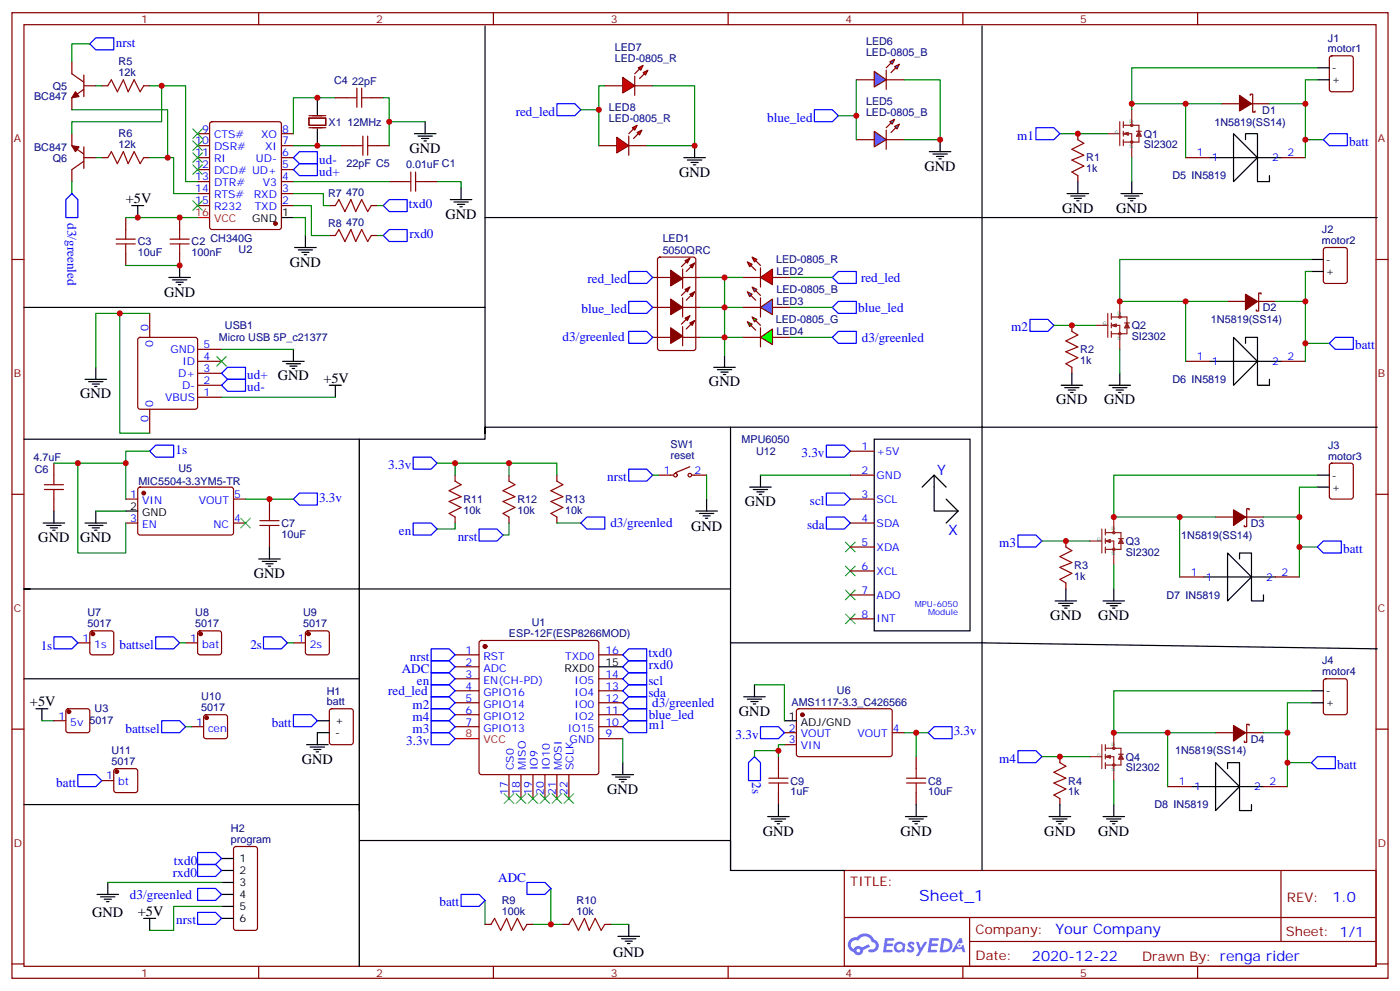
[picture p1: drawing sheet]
<svg xmlns="http://www.w3.org/2000/svg" width="412mm" height="292mm" viewBox="0 0 412 292" stroke-linecap="round" stroke-linejoin="round" font-family="sans-serif">
<g fill="none" stroke="#870000" stroke-width=".35">
<path d="M3.5 3.7h405.4v284.4h-405.4zM7.1 7.3h398.2v277.3h-398.2zM76.2 3.7v3.6M145.3 3.7v3.6M214.5 3.7v3.6M283.6 3.7v3.6M352.8 3.7v3.6M3.5 76.4h3.6M405.3 76.4h3.6M3.5 145.6h3.6M405.3 145.6h3.6M3.5 214.7h3.6"/>
<path d="M405.3 214.7h3.6M248.7 256.3h156.6v28.3h-156.6zM377.3 256.4v20.8M248.7 270.2h156.5M285.6 277.2h119.6M285.6 270.2v14.1M3.5 283.8h3.6M76.2 284.6v3.5M145.3 284.6v3.5M214.5 284.6v3.5M283.6 284.6v3.5M352.8 284.6v3.5"/>
<path d="M405.3 283.8h3.6"/>
</g>
<g fill="#5487ff">
<path d="M267.7 277.5a1.22 1.22 0 0 1 1.7 .3l-.4 .5a.47 .47 0 0 0-.3-.4 .47 .47 0 0 0-.5 .2l.1 .3a1.14 1.14 0 0 1 .8 1.7 1.14 1.14 0 0 1-1.9 0l-.2-.2 .5-.5 .7 .4a.29 .29 0 0 0 .3-.3 .29 .29 0 0 0-.2-.3 1.04 1.04 0 0 1-.6-1.7z"/>
<path d="M260.7 276.3h2.4l.3 .1-.2 .5-1.8 .1-.1 .9h1.5l.3 .3-.3 .4h-1.6l-.2 1.1h1.7l.2 .3-.2 .4h-2.6z"/>
<path d="M273.8 276.3h2.4l.3 .1-.1 .5-1.8 .1-.2 .9h1.6l.3 .3-.4 .4h-1.6l-.1 1.1h1.7l.2 .3-.2 .4h-2.6z"/>
<path d="M282.6 276.3h.7l.3 1.2-.6 .3a.69 .69 0 0 0-1 .3 .69 .69 0 0 0 .4 1 .69 .69 0 0 0 .9-.6l.5-.3 .6 2.2h-.8l-.2-.9h-1.8l-.5 .9h-.8z"/>
<path d="M269.8 277.3h.8l.6 1.9 1.1-1.9h.9l-2.6 4.2h-.8l.9-1.5z"/>
<path d="M277.4 276.3l-.6 4.1h1.3a2.11 2.11 0 0 0 2.5-2.1 2.11 2.11 0 0 0-2.5-2zM278.1 277a1.39 1.39 0 0 1 1.7 1.4 1.39 1.39 0 0 1-1.8 1.3h-.3z"/>
<path d="M263.7 277.9a1.54 1.54 0 0 0-.1 2.1 1.54 1.54 0 0 0 2.2 .2l.6 .2 .3-2.3-.2-.2-.4-.1a1.49 1.49 0 0 0-2.4 .1zM264 278.9a.94 .94 0 0 1 1.8 0 .94 .94 0 0 1-1.8 0z"/>
<path d="M250.4 276.6a2.18 2.18 0 0 0 1.1 3.8 1.44 1.44 0 0 0 1.6 .9 1.44 1.44 0 0 0 1.2-1.5l2-1-.5-.7-1.9 .9a1.47 1.47 0 0 0-2.4 .5 1.39 1.39 0 0 1-.7-2 1.39 1.39 0 0 1 2-.5 2.12 2.12 0 0 1 2.2-1.3 2.12 2.12 0 0 1 1.9 1.7 1.14 1.14 0 0 1 1.1 1.4 1.14 1.14 0 0 1-1.7 .8 .43 .43 0 0 0-.5 .3 .43 .43 0 0 0 .4 .5 1.98 1.98 0 0 0 2.5-1.2 1.98 1.98 0 0 0-1.2-2.5 3.1 3.1 0 0 0-5.3-.7l-.9 .1zM252.3 279.9a.55 .55 0 0 1 1.1 0 .55 .55 0 0 1-1.1 0z"/>
<circle cx="282.6" cy="278.4" r=".26"/>
</g>
<g fill="#870000" stroke="#870000" stroke-width=".35">
<path d="M365.1 28.1l3.6 2.5-3.6 2.1z"/>
<path d="M366.9 86.6l3.5 2.2-3.5 2.4z"/>
<path d="M363.4 150.1l3.5 2.2-3.5 2.4z"/>
<path d="M363.4 213.6l3.5 2.2-3.5 2.4z"/>
<path d="M203.2 95.1l1.4-.7-.7 1.4z"/>
<path d="M201.8 93.7l1.4-.7-.7 1.4z"/>
<path d="M197.6 96.5l3.5 2.5-3.5 2.1z"/>
<path d="M203.2 86.6l1.4-.7-.7 1.4z"/>
<path d="M201.8 85.2l1.4-.7-.7 1.4z"/>
<path d="M197.6 88.1l3.5 2.4-3.5 2.1z"/>
<path d="M203.2 78.2l1.4-.7-.7 1.4z"/>
<path d="M201.8 76.8l1.4-.7-.7 1.4z"/>
<path d="M197.6 79.6l3.5 2.5-3.5 2.1z"/>
<circle cx="142.9" cy="190.4" r=".53"/>
<circle cx="81.1" cy="65.8" r=".53"/>
</g>
<g fill="none" stroke="#870000" stroke-width=".35">
<path d="M58.2 39.4h3.5M62 36l.4-.2h19.8l.6 .5 .1 30.6-.5 .6-20 .1-.6-.5-.1-30.6zM82.9 39.4h3.5M91 34.8h5v2.1h-5zM91 37.6h5M91 34.1h5M317.5 39.4v1.7M359.8 30.6h5.3M368.3 28.1v-.4h.7v5.3h.7v-.3M368.7 30.6h5.2M58.2 57h3.5M58.2 53.5h3.5"/>
<path d="M58.2 50h3.5M58.2 46.4h3.5M58.2 42.9h3.5M82.9 57h3.5M82.9 53.5h3.5M82.9 50h3.5M82.9 46.4h3.5M82.9 42.9h3.5M317.5 51.7v1.8M349.2 46.4h7.1M377.5 46.4h7M58.2 60.5h3.5"/>
<path d="M82.9 60.5h3.5M193.9 75.9l.5-.2h9.9l.6 .4 .1 26.4-.5 .7h-10.1l-.7-.4v-26.4zM201.1 79.2v5.7M203.2 76.1l-2.5 2.4M204.6 77.5l-2.5 2.4M40.8 99.5l.5-.2h16.2l.5 .2 .2 .5v19.8l-.2 .5-.5 .2h-16.2l-.5-.2-.2-.5v-19.8zM44.1 92.3v7M192.3 99.3h5.3M192.3 90.5h5.3M192.3 81.7h5.3M201.1 99.3h5.3M201.1 87.7v5.6"/>
<path d="M201.1 96.2v5.6M201.1 90.5h5.3M201.1 81.7h5.3M203.2 93l-2.5 2.5M203.2 84.5l-2.5 2.5M204.6 94.4l-2.5 2.5M204.6 85.9l-2.5 2.5M315.7 95.8v1.8M361.6 88.8h5.3M370.4 88.8h5.3M371.5 86.6v-.3h-.7v5.3h-.7v-.4M58.2 117h7.1"/>
<path d="M58.2 113.5h7.1M58.2 109.9h7.1M58.2 106.4h7.1M58.2 102.9h7.1M315.7 108.2v1.7M349.2 106.4h7.1M377.5 106.4h7M44.1 120.5v7.1M314 159.3v1.8M358.1 152.3h5.3M366.9 152.3h5.3M367.9 150.1v-.3h-.7v5.3h-.7v-.4"/>
<path d="M314 171.7v1.7M347.5 169.9h7M375.7 169.9h7.1M134.1 192.8h7M134.1 196.4h7M134.1 199.9h7M141.3 188.8l.5-.2h33.9l.5 .2 .2 .5v38.1l-.2 .5-.5 .2h-33.9l-.5-.2-.2-.5v-38.1zM176.4 192.8h7M176.4 199.9h7M134.1 203.4h7M134.1 206.9h7M134.1 210.5h7"/>
<path d="M134.1 214h7M176.4 203.4h7M176.4 206.9h7M176.4 210.5h7M176.4 214h7M176.4 217.5h7M358.1 215.8h5.3M366.9 215.8h5.3M367.9 213.6v-.3h-.7v5.3h-.7v-.4M149.9 228.1v7.1M153.5 228.1v7.1M157 228.1v7.1"/>
<path d="M160.5 228.1v7.1M164 228.1v7.1M167.6 228.1v7.1M312.2 222.8v1.8M312.2 235.2v1.7M344 231.6h7M372.2 231.6h7"/>
</g>
<path d="M58.2 64.1h3.5M134.1 217.5h7" fill="none" stroke="#f00" stroke-width=".35"/>
<g fill="none" stroke="#000" stroke-width=".35">
<path d="M93.5 28.8v4.9M93.5 38v4.9M363.4 39.4l7 7-7 7.1zM356.3 46.4h21.2M366.9 41.1v-1.7h3.5v14.1h3.5v-1.8M82.9 64.1h3.5M363.4 99.3l7 7.1-7 7.1zM356.3 106.4h21.2M366.9 101.1v-1.8h3.5v14.2h3.5v-1.8M354.5 169.9h21.2M361.6 162.8l7.1 7.1-7.1 7.1zM365.1 164.6v-1.8h3.6v14.2h3.5v-1.8"/>
<path d="M176.4 196.4h7M351 231.6h21.2M358.1 224.6l7 7-7 7.1zM361.6 226.3v-1.7h3.5v14.1h3.6v-1.8"/>
</g>
<g fill="none" stroke="#8c2424" stroke-width=".35">
<path d="M326.3 39.4h3.5M329.8 35.8v7.1M330.9 36.9h4.6v2.5M330.9 39.4h2.5v7M330.9 35.8v1.8M330.9 38.7v1.4M330.9 39.4l1.4 .3M331.6 39.4l.7 .3M332.3 39l-1.4 .4M332.3 39v.7M332.3 39l-1 .4 1 .3M333.4 32.3v4.6"/>
<path d="M334.8 38.7h1.4M335.5 39.7v2.1h-4.6M335.5 38.7l.7 1.4h-1.4zM335.5 39.4l.3 .7M335.5 39.4l-.4 .7M335.5 39.4l.3 .3M335.5 39.4l-.4 .3M330.9 41.1v1.8M322.8 95.8h3.5M326.3 92.3v7M327.4 93.3h4.6v2.5M327.4 95.8h2.4v7.1"/>
<path d="M327.4 92.3v1.8M327.4 95.1v1.4M327.4 97.6v1.7M327.4 95.8l1.4 .4M328.1 95.8l.7 .4M328.8 95.5l-1.4 .3M328.8 95.5v.7M328.8 95.5l-1.1 .3 1.1 .4M329.8 88.8v4.5M331.3 95.1h1.4M332 96.2v2.1h-4.6M332 95.1l.7 1.4h-1.4z"/>
<path d="M332 95.8l.3 .7M332 95.8l-.4 .7M332 95.8l.3 .4M332 95.8l-.4 .4M321 159.3h3.6M324.6 155.8v7M325.6 156.8h4.6v2.5M325.6 159.3h2.5v7.1M325.6 155.8v1.8M325.6 158.6v1.4M325.6 159.3l1.4 .4M326.3 159.3l.7 .4"/>
<path d="M327 159l-1.4 .3M327 159v.7M327 159l-1 .3 1 .4M328.1 152.3v4.5M329.5 158.6h1.4M330.2 159.7v2.1h-4.6M330.2 158.6l.7 1.4h-1.4zM330.2 159.3l.4 .7M330.2 159.3l-.4 .7M330.2 159.3l.4 .4M330.2 159.3l-.4 .4M325.6 161.1v1.7"/>
<path d="M324.6 219.3v7M325.6 219.3v1.8M328.1 215.8v4.5M321 222.8h3.6M325.6 220.3h4.6v2.5M325.6 222.8h2.5v7.1M325.6 222.1v1.4M325.6 224.6v1.7M325.6 222.8l1.4 .4M326.3 222.8l.7 .4M327 222.5v.7M327 222.5l-1.4 .3"/>
<path d="M327 222.5l-1 .3 1 .4M329.5 222.1h1.4M330.2 223.2v2.1h-4.6M330.2 222.1l.7 1.4h-1.4zM330.2 222.8l.4 .7M330.2 222.8l-.4 .7M330.2 222.8l.4 .4M330.2 222.8l-.4 .4"/>
<circle cx="333.4" cy="36.9" r=".35"/>
<circle cx="333.4" cy="41.8" r=".35"/>
<circle cx="329.8" cy="98.3" r=".35"/>
<circle cx="329.8" cy="93.3" r=".35"/>
<circle cx="328.1" cy="156.8" r=".35"/>
<circle cx="328.1" cy="161.8" r=".35"/>
<circle cx="328.1" cy="220.3" r=".35"/>
<circle cx="328.1" cy="225.3" r=".35"/>
</g>
<path d="M317.5 41.1l1.8 1.1-3.6 1.8 3.6 1.7-3.6 1.4 3.6 1.8-3.6 1.8 1.8 1M315.7 97.6l1.8 1-3.5 1.8 3.5 1.8-3.5 1.4 3.5 1.7-3.5 1.8 1.7 1.1M314 161.1l1.7 1-3.5 1.8 3.5 1.8-3.5 1.4 3.5 1.7-3.5 1.8 1.8 1.1M312.2 224.6l1.8 1-3.6 1.8 3.6 1.8-3.6 1.4 3.6 1.7-3.6 1.8 1.8 1.1" fill="none" stroke="#a10000" stroke-width=".35"/>
<g fill="#f00" stroke="#870000" stroke-width=".35">
<path d="M224 81.7l3.5-2.5v4.6z"/>
<path d="M224 78.9v5.6z"/>
</g>
<g fill="#870000" stroke="#870000" stroke-width=".35">
<path d="M222.6 76.8l1.4 1.4z"/>
<path d="M221.2 78.2l1.4 1.4z"/>
</g>
<g fill="#f00" stroke="#870000" stroke-width=".35">
<path d="M221.5 75.7l1.5 .7-.8 .7z"/>
<path d="M220.1 77.1l1.4 .7-.7 .7z"/>
</g>
<path d="M218.7 81.7h5.3M227.5 81.7h5.3" fill="none" stroke="#870000" stroke-width=".35"/>
<path d="M257.5 38.7l3.6 2.4-3.6 2.2z" fill="#09f" stroke="#870000" stroke-width=".35"/>
<path d="M261.1 38.3v5.7z" fill="#f00" stroke="#870000" stroke-width=".35"/>
<g fill="#870000" stroke="#870000" stroke-width=".35">
<path d="M262.5 36.2l-1.4 1.4z"/>
<path d="M262.5 39l1.4-1.4z"/>
</g>
<g fill="#09f" stroke="#870000" stroke-width=".35">
<path d="M262.1 35.8l1.4-.7-.7 1.4z"/>
<path d="M263.5 37.3l1.4-.8-.7 1.5z"/>
</g>
<path d="M252.2 41.1h5.3M261.1 41.1h5.2" fill="none" stroke="#870000" stroke-width=".35"/>
<path d="M257.5 21l3.6 2.5-3.6 2.1z" fill="#09f" stroke="#870000" stroke-width=".35"/>
<path d="M261.1 20.7v5.6z" fill="#f00" stroke="#870000" stroke-width=".35"/>
<g fill="#870000" stroke="#870000" stroke-width=".35">
<path d="M261.1 20l1.4-1.4z"/>
<path d="M263.9 20l-1.4 1.4z"/>
</g>
<g fill="#09f" stroke="#870000" stroke-width=".35">
<path d="M262.1 18.2l1.4-.7-.7 1.4z"/>
<path d="M263.5 19.6l1.4-.7-.7 1.4z"/>
</g>
<path d="M252.2 23.5h5.3M261.1 23.5h5.2" fill="none" stroke="#870000" stroke-width=".35"/>
<path d="M224 90.5l3.5-2.4v4.5z" fill="#09f" stroke="#870000" stroke-width=".35"/>
<path d="M224 87.7v5.6z" fill="#f00" stroke="#870000" stroke-width=".35"/>
<g fill="#870000" stroke="#870000" stroke-width=".35">
<path d="M222.6 85.6l1.4 1.4z"/>
<path d="M221.2 87l1.4 1.4z"/>
</g>
<g fill="#09f" stroke="#870000" stroke-width=".35">
<path d="M221.5 84.5l1.5 .7-.8 .7z"/>
<path d="M220.1 85.9l1.4 .7-.7 .7z"/>
</g>
<path d="M218.7 90.5h5.3M218.7 99.3h5.3M227.5 90.5h5.3M227.5 99.3h5.3" fill="none" stroke="#870000" stroke-width=".35"/>
<g fill="#0f0" stroke="#870000" stroke-width=".35">
<path d="M220.1 94.8l1.4 .7-.7 .7z"/>
<path d="M221.5 93.3l1.5 .8-.8 .7z"/>
</g>
<g fill="#870000" stroke="#870000" stroke-width=".35">
<path d="M221.2 95.8l1.4 1.4z"/>
<path d="M222.6 94.4l1.4 1.4z"/>
</g>
<path d="M224 96.5v5.7z" fill="#f00" stroke="#870000" stroke-width=".35"/>
<path d="M224 99.3l3.5-2.4v4.6z" fill="#0f0" stroke="#870000" stroke-width=".35"/>
<g fill="none" stroke="#3c3" stroke-width=".35">
<path d="M56.8 38l2.8 2.8M59.6 38l-2.8 2.8M56.8 41.5l2.8 2.8M56.8 45l2.8 2.8M56.8 48.5l2.8 2.9M56.8 59.1l2.8 2.8M59.6 41.5l-2.8 2.8M59.6 45l-2.8 2.8M59.6 48.5l-2.8 2.9M59.6 59.1l-2.8 2.8M63.9 105l2.8 2.8M66.7 105l-2.8 2.8"/>
<path d="M249.1 159.7l2.8 2.8M251.9 159.7l-2.8 2.8M249.1 173.8l2.8 2.8M249.1 166.7l2.8 2.8M251.9 173.8l-2.8 2.8M251.9 166.7l-2.8 2.8M249.1 180.8l2.8 2.9M251.9 180.8l-2.8 2.9M148.5 233.8l2.8 2.8M151.3 233.8l-2.8 2.8M152 233.8l2.9 2.8M154.9 233.8l-2.9 2.8"/>
<path d="M155.6 233.8l2.8 2.8M158.4 233.8l-2.8 2.8M159.1 233.8l2.8 2.8M161.9 233.8l-2.8 2.8M162.6 233.8l2.9 2.8M165.5 233.8l-2.9 2.8M166.2 233.8l2.8 2.8M169 233.8l-2.8 2.8"/>
</g>
<g fill="none" stroke="#000" stroke-width=".35">
<path d="M142.9 7.6v82.9h-135.8M289.3 7.6v56.5h116.4M388.1 20h3.5M122.1 39.4h6.3M125.2 35.8v3.6M388.1 23.5h3.5M123.1 40.1h4.3M124.2 40.8h2.1M124.9 41.5h.7M314.3 57h6.4M315.4 57.7h4.2M316.4 58.4h2.2"/>
<path d="M317.1 59.1h.8M317.5 53.5v3.5M330.2 57h6.3M331.3 57.7h4.2M332.3 58.4h2.1M333 59.1h.7M333.4 53.5v3.5M52.9 78.2v3.5M86.8 72.9h6.3M87.8 73.6h4.3M88.9 74.3h2.1M89.6 75h.7"/>
<path d="M90 69.4v3.5M289.3 64.1v61.7h116.4M386.3 76.4h3.5M386.3 79.9h3.5M49.7 81.7h6.4M50.8 82.4h4.2M51.9 83.1h2.1M52.6 83.8h.7M83.3 106.4h6.3M84.3 107.1h4.2M85.4 107.8h2.1M86.1 108.5h.7"/>
<path d="M86.4 102.9v3.5M97 113.5h3.5M98.8 113.5v3.5M210.3 108.2h6.3M211.3 108.9h4.2M212.4 109.6h2.1M213.1 110.3h.7M213.4 104.6v3.6M312.6 113.5h6.3M313.6 114.2h4.3M314.7 114.9h2.1M315.4 115.6h.7"/>
<path d="M315.7 109.9v3.6M326.7 113.5h6.3M327.7 114.2h4.3M328.8 114.9h2.1M329.5 115.6h.7M329.8 109.9v3.6M224 139.9v3.5M289.3 125.8v63.5l116.4 1.8M388.1 139.9h3.5M220.8 143.4h6.4M221.9 144.1h4.2M223 144.9h2.1"/>
<path d="M223.7 145.6h.7M388.1 143.4h3.5M310.8 177h6.3M311.9 177.7h4.2M312.9 178.4h2.1M313.6 179.1h.7M314 173.4v3.6M324.9 177h6.4M326 177.7h4.2M327 178.4h2.1M327.7 179.1h.7M328.1 173.4v3.6"/>
<path d="M289.3 189.3v67M386.3 203.4h3.5M386.3 206.9h3.5M312.2 236.9v3.6M328.1 236.9v3.6M309 240.5h6.4M310.1 241.2h4.2M311.1 241.9h2.2M311.9 242.6h.7M324.9 240.5h6.4M326 241.2h4.2M327 241.9h2.1"/>
<path d="M327.7 242.6h.7"/>
</g>
<g fill="none" stroke="#008700" stroke-width=".35">
<path d="M26.5 12.9h-5.3v5.3M388.1 20h-54.7v10.6M21.2 32.3h28.2v14.1M28.2 25.3h1.8M44.1 25.3h10.6v28.2h3.5M47.6 25.3v10.5h-26.4v3.6M98.8 28.8h-12.4v10.6M112.9 28.8h1.8v14.1M114.7 35.8h10.5M312.2 39.4h14.1M349.2 30.6h-15.8v1.7M359.8 30.6h-10.6v15.8"/>
<path d="M373.9 30.6h10.6v15.8M388.1 23.5h-3.6v7.1M21.2 53.5v3.5M28.2 46.4h1.8M44.1 46.4h7.1v10.6h7M86.4 57h8.8v3.5h1.8M86.4 42.9h14.1M333.4 46.4v7.1M384.5 41.1h5.3M37 78.2h15.9M86.4 64.1h3.6v5.3M86.4 60.5h5.3v8.9h5.3"/>
<path d="M111.1 69.4h1.8M111.1 60.5h1.8M386.3 76.4h-56.5v12.4h19.4M386.3 79.9h-1.8v8.9M206.4 81.7h12.3M206.4 90.5h12.3M206.4 99.3h12.3M213.4 81.7v22.9M232.8 81.7h12.4M232.8 90.5h12.4M232.8 99.3h12.4M310.4 95.8h12.4"/>
<path d="M361.6 88.8h-12.4v17.6M375.7 88.8h8.8v17.6M65.3 102.9h21.1M65.3 117h33.5M329.8 102.9v7M384.5 101.1h7.1M388.1 139.9h-60v12.4h19.4M306.9 159.3h14.1M358.1 152.3h-10.6v17.6M372.2 152.3h10.6v17.6M388.1 143.4h-5.3v8.9M328.1 166.4v7"/>
<path d="M382.8 161.1h5.3M358.1 215.8h-14.1v15.8M372.2 215.8h7v15.8M386.3 206.9h-7.1v8.9M386.3 203.4h-58.2v12.4h15.9M306.9 222.8h14.1M328.1 229.9v7M379.2 224.6h7.1"/>
</g>
<g fill="none" stroke="#00f" stroke-width=".35">
<path d="M26.5 12.9l1.7-1.8h5.3v3.6h-5.3zM305.2 37.6h5.2l1.8 1.8-1.8 1.7h-5.2zM86.4 50l1.8-1.8h5.3v3.5h-5.3zM86.4 46.4l1.8-1.7h5.3v3.5h-5.3zM112.9 60.5l1.8-1.7h5.2v3.5h-5.2zM114.7 67.6h5.2v3.5h-5.2l-1.8-1.7zM185.2 79.9h5.3l1.8 1.8-1.8 1.8h-5.3zM246.9 79.9h5.3v3.6h-5.3l-1.7-1.8zM185.2 88.8h5.3l1.8 1.7-1.8 1.8h-5.3zM246.9 88.8h5.3v3.5h-5.3l-1.7-1.8zM303.4 94.1h5.3l1.7 1.7-1.7 1.8h-5.3zM67 108.2h5.3v3.5h-5.3l-1.7-1.8z"/>
<path d="M67 111.7h5.3v3.5h-5.3l-1.7-1.7zM243.4 131.1h5.3l1.8 1.8-1.8 1.7h-5.3zM243.4 152.3h5.3l1.8 1.7-1.8 1.8h-5.3zM243.4 145.2h5.3l1.8 1.8-1.8 1.7h-5.3zM299.9 157.6h5.3l1.7 1.7-1.7 1.8h-5.3zM127 191.1h5.3l1.8 1.7-1.8 1.8h-5.3zM183.4 192.8l1.8-1.7h5.3v3.5h-5.3zM183.4 196.4l1.8-1.8h5.3v3.5h-5.3zM185.2 198.1h5.3v3.5h-5.3l-1.8-1.7zM127 215.8h5.3l1.8 1.7-1.8 1.8h-5.3zM185.2 201.6h5.3v3.6h-5.3l-1.8-1.8zM299.9 221.1h5.3l1.7 1.7-1.7 1.8h-5.3z"/>
</g>
<g fill="none" stroke="#a10000" stroke-width=".35">
<path d="M31.7 25.3l1.1-1.8 1.8 3.5 1.7-3.5 1.4 3.5 1.8-3.5 1.8 3.5 1-1.7M102.3 28.8h2.8M105.1 26v5.6M106.5 26v5.6M106.5 28.8h2.9M31.7 46.4l1.1-1.7 1.8 3.5 1.7-3.5 1.4 3.5 1.8-3.5 1.8 3.5 1-1.8M104.1 42.9h2.8M106.9 40.1v5.6M108.3 42.9h2.8M108.3 40.1v5.6M34.2 71.8h5.7M34.2 70.4h5.7"/>
<path d="M37 67.6v2.8M37 71.8v2.8M50.1 71.8h5.6M50.1 70.4h5.6M52.9 67.6v2.8M52.9 71.8v2.8M98.8 60.5l1-1.7 1.8 3.5 1.8-3.5 1.4 3.5 1.7-3.5 1.8 3.5 1.1-1.8M98.8 69.4l1-1.8 1.8 3.5 1.8-3.5 1.4 3.5 1.7-3.5 1.8 3.5 1.1-1.7"/>
</g>
<g fill="none" stroke="#870000" stroke-width=".35">
<path d="M21.2 18.2v3.5l3.5 2.5M391.8 16.6l.5-.2h5.6l.7 .5v9.4l-.4 .7h-5.9l-.7-.4v-9.5zM21.2 39.4v3.5l3.5 2.5M24.7 26.3l-3.5 2.5v3.5M24.7 25.3h3.5M24.7 22.1v6.3M30 25.3h1.7M42.3 25.3h1.8M98.8 28.8h3.5M109.4 28.8h3.5M24.7 47.5l-3.5 2.5v3.5M24.7 43.3v6.3"/>
<path d="M24.7 46.4h3.5M30 46.4h1.7M42.3 46.4h1.8M100.5 42.9h3.6M111.1 42.9h3.6M37 64.1v3.5M37 74.6v3.6M52.9 64.1v3.5M52.9 74.6v3.6M97 60.5h1.8M97 69.4h1.8M109.4 60.5h1.7"/>
<path d="M109.4 69.4h1.7M390.1 73.1l.4-.2h5.7l.6 .4 .1 9.5-.5 .6-5.9 .1-.6-.5-.1-9.4zM391.8 136.6l.5-.2h5.6l.7 .4v9.5l-.4 .6-5.9 .1-.7-.5v-9.4zM390.1 200.1l.4-.2h5.7l.6 .4 .1 9.5-.5 .6-5.9 .1-.6-.5-.1-9.4z"/>
</g>
<g fill="#870000" stroke="#870000" stroke-width=".35">
<path d="M22.2 27l1.1 1.4-2.1 .4z"/>
<path d="M21.2 42.9l2.1 .4-1.1 1.4z"/>
</g>
<g fill="#f00" stroke="#870000" stroke-width=".35">
<path d="M183.4 22.8l3.6 2.5-3.6 2.1z"/>
<path d="M187 22.4v5.7z"/>
</g>
<g fill="#870000" stroke="#870000" stroke-width=".35">
<path d="M187 21.7l1.4-1.4z"/>
<path d="M188.4 23.1l1.4-1.4z"/>
</g>
<g fill="#f00" stroke="#870000" stroke-width=".35">
<path d="M188 20l1.4-.7-.7 1.4z"/>
<path d="M189.4 21.4l1.5-.7-.8 1.4z"/>
</g>
<path d="M178.2 25.3h5.2M187 25.3h5.3" fill="none" stroke="#870000" stroke-width=".35"/>
<g fill="#f00" stroke="#870000" stroke-width=".35">
<path d="M181.7 40.4l3.5 2.5-3.5 2.1z"/>
<path d="M185.2 40.1v5.6z"/>
</g>
<g fill="#870000" stroke="#870000" stroke-width=".35">
<path d="M185.2 39.4l1.4-1.4z"/>
<path d="M186.6 40.8l1.4-1.4z"/>
</g>
<g fill="#f00" stroke="#870000" stroke-width=".35">
<path d="M186.3 37.6l1.4-.7-.7 1.4z"/>
<path d="M187.7 39l1.4-.7-.7 1.4z"/>
</g>
<g fill="none" stroke="#870000" stroke-width=".35">
<path d="M114.7 53.5h3.5M125.2 53.5h3.6M176.4 42.9h5.3M185.2 42.9h5.3M15.9 136.4v3.5M134.1 139.9v1.8M149.9 139.9v1.8M164 139.9v1.8M194 139.9h4.3M203.2 137.4l-4.2 1.8M203.9 139.9h4.2M250.5 139.9h7"/>
<path d="M250.5 132.9h7M15.9 147v3.5M37 147h3.6M37 154h3.6M40.8 143.6l.5-.2 27.1 .1 .4 .6-.1 13-.6 .5-27.1-.1-.4-.7v-12.7zM68.8 147h3.5M68.8 154h3.5M79.4 147v3.5M79.4 157.6v3.5M134.1 152.3v1.7M149.9 152.3v1.7M164 152.3v1.7"/>
<path d="M250.5 147h7M250.5 154h7M250.5 175.2h7M250.5 168.1h7M250.5 161.1h7M22.9 189.3h3.6M26.7 186l.5-.2h5.6l.5 .2 .2 .5v5.6l-.2 .5-.5 .2h-5.6l-.5-.2-.2-.5v-5.6zM54.7 189.3h3.5M58.4 186l.5-.2h5.7l.5 .2 .2 .5v5.6l-.3 .5-.4 .2h-5.7l-.5-.2-.2-.5v-5.6zM86.4 189.3h3.6M90.2 186l.5-.2h5.6l.5 .2 .2 .5v5.6l-.2 .5-.5 .2h-5.6l-.5-.2-.2-.5v-5.6zM250.5 182.2h7"/>
<path d="M15.9 212.2h3.5M19.6 208.9l.5-.2h5.7l.5 .2 .2 .5v5.7l-.3 .5-.4 .2h-5.7l-.5-.3-.2-.4v-5.7zM56.4 214h3.6M60.2 210.7l.5-.2h5.6l.5 .2 .2 .5v5.6l-.2 .5-.5 .2h-5.6l-.5-.2-.2-.5v-5.6zM97.2 208.9l.5-.2h5.7l.6 .4 .1 9.5-.5 .6-5.9 .1-.6-.5-.1-9.4zM231.1 215.8h3.5M231.1 219.3h3.5M234.8 208.9l.5-.2 27.1 .1 .4 .6v13l-.7 .4-27.1-.1-.4-.6v-12.7zM262.8 215.8h3.5M30 229.9h3.5M33.7 226.5l.5-.2h5.7l.5 .2 .2 .5v5.7l-.3 .5-.4 .2h-5.7l-.5-.2-.2-.5v-5.7zM229.3 222.8v3.5"/>
<path d="M229.3 233.4v3.5M269.9 222.8v3.5M269.9 233.4v3.5M69 249.5l.5-.2h5.6l.7 .4v23.6l-.4 .6-5.9 .1-.7-.5v-23.5zM142.9 272.2h1.7M155.2 272.2h1.8M165.8 272.2h1.8M178.2 272.2h1.7"/>
<circle cx="199" cy="139.9" r=".53"/>
<circle cx="203.2" cy="139.9" r=".53"/>
</g>
<g fill="none" stroke="#00f" stroke-width=".35">
<path d="M164 30.6h5.3l1.8 1.7-1.8 1.8h-5.3zM239.9 32.3h5.3l1.7 1.8-1.7 1.7h-5.3zM21.2 57l1.7 1.8v5.3h-3.5v-5.3zM389.8 41.1l1.8-1.7h5.3v3.5h-5.3zM185.2 97.6h5.3l1.8 1.7-1.8 1.8h-5.3zM245.2 99.3l1.7-1.7h5.3v3.5h-5.3zM393.3 99.3h5.3v3.6h-5.3l-1.7-1.8zM44.1 132.9l1.8-1.8h5.3v3.5h-5.3zM121.7 134.6h5.3l1.8 1.8-1.8 1.7h-5.3zM185.2 138.1h5.3l1.8 1.8-1.8 1.8h-5.3zM86.4 147l1.8-1.8h5.3v3.5h-5.3zM121.7 154h5.3l1.8 1.8-1.8 1.8h-5.3z"/>
<path d="M141.1 155.8h5.3l1.8 1.8-1.8 1.7h-5.3zM171.1 154l1.8-1.7h5.3v3.5h-5.3zM389.8 159.3h5.3v3.5h-5.3l-1.7-1.7zM15.9 187.5h5.3l1.7 1.8-1.7 1.8h-5.3zM45.9 187.5h5.3l1.7 1.8-1.7 1.8h-5.3zM77.6 187.5h5.3l1.8 1.8-1.8 1.8h-5.3zM127 194.6h5.3l1.8 1.8-1.8 1.7h-5.3zM127 198.1h5.3l1.8 1.8-1.8 1.7h-5.3zM47.6 212.2h5.3l1.8 1.8-1.8 1.8h-5.3zM86.4 210.5h5.3l1.8 1.7-1.8 1.8h-5.3zM127 205.2h5.3l1.8 1.7-1.8 1.8h-5.3zM127 212.2h5.3l1.8 1.8-1.8 1.8h-5.3z"/>
<path d="M127 208.7h5.3l1.8 1.8-1.8 1.7h-5.3zM127 201.6h5.3l1.8 1.8-1.8 1.8h-5.3zM183.4 214l1.8-1.8h5.3v3.6h-5.3zM183.4 206.9l1.8-1.7h5.3v3.5h-5.3zM185.2 208.7h5.3v3.5h-5.3l-1.8-1.7zM224 214h5.3l1.8 1.8-1.8 1.7h-5.3zM275.2 214h5.3v3.5h-5.3l-1.8-1.7zM22.9 228.1h5.3l1.8 1.8-1.8 1.7h-5.3zM222.2 222.8l1.8 1.8v5.3h-3.5v-5.3zM388.1 222.8h5.2v3.5h-5.2l-1.8-1.7zM58.2 251h5.3l1.8 1.8-1.8 1.8h-5.3zM58.2 254.6h5.3l1.8 1.7-1.8 1.8h-5.3z"/>
<path d="M155.2 259.9h5.3l1.8 1.7-1.8 1.8h-5.3zM58.2 261.6h5.3l1.8 1.8-1.8 1.7h-5.3zM58.2 268.7h5.3l1.8 1.7-1.8 1.8h-5.3zM135.8 263.4h5.3l1.8 1.7-1.8 1.8h-5.3z"/>
</g>
<g fill="none" stroke="#008700" stroke-width=".35">
<path d="M171.1 32.3h5.3M178.2 25.3h-1.8v17.6M192.3 25.3h12.3v17.6h-14.1M246.9 34.1h5.3M252.2 23.5v17.6M266.3 23.5h10.6v17.6h-10.6M86.4 53.5h28.3M128.8 53.5h7v1.7M37 64.1h21.2M35.3 92.3v35.3h8.8M44.1 92.3h-15.9v15.9M15.9 136.4h21.1v10.6"/>
<path d="M22.9 136.4v26.4h14.1v-8.8M44.1 132.9h-7.1v3.5M128.8 136.4h35.2v3.5M134.1 136.4v3.5M149.9 136.4v3.5M192.3 139.9h1.7M208.1 139.9v7.1M224 139.9h26.5M28.2 150.5h8.8M72.3 147h14.1M134.1 154v1.8h-5.3M149.9 154v3.6h-1.7"/>
<path d="M164 154h7.1M52.9 189.3h1.8M84.7 189.3h1.7M12.3 212.2h3.6M54.7 214h1.7M183.4 217.5v7.1M222.2 201.6h8.9v10.6M231.1 219.3h-1.8v3.5M266.3 215.8h7.1M269.9 215.8v7M229.3 221.1h-7.1v1.7M31.7 259.9h33.6"/>
<path d="M65.3 266.9h-14.1v7.1h-7.1M142.9 265.1v7.1M157 272.2h8.8M162.3 261.6v10.6M179.9 272.2h5.3"/>
</g>
<g fill="none" stroke="#000" stroke-width=".35">
<path d="M132.6 58.8h6.4M133.7 59.5h4.2M135.8 55.2v3.6M201.4 46.4h6.4M202.5 47.1h4.2M203.6 47.8h2.1M204.3 48.5h.7M204.6 42.9v3.5M273.8 44.7h6.3M274.8 45.4h4.2M275.9 46.1h2.1M276.6 46.8h.7"/>
<path d="M276.9 41.1v3.6M38.8 60.5h3.5M40.6 60.5v3.6M134.8 60.2h2.1M135.5 60.9h.7M142.9 64.1h146.4M142.9 90.5v35.3h146.4M25 111.7h6.4M26.1 112.4h4.2M27.2 113.1h2.1M27.9 113.8h.7M28.2 108.2v3.5"/>
<path d="M105.8 129.3v44.1h-98.7h1.7M142.9 127.6v-1.8v3.5h-135.8M215.2 125.8v63.5h74.1M257.5 129.3h28.3v56.5h-28.3zM275.2 139.9l3.5 3.5M12.7 154h6.3M13.8 154.7h4.2M14.8 155.4h2.1M15.5 156.1h.7M15.9 150.5v3.5M25 154h6.4M26.1 154.7h4.2"/>
<path d="M27.2 155.4h2.1M27.9 156.1h.7M28.2 150.5v3.5M37 150.5h3.6M205 150.5h6.3M206 151.2h4.3M207.1 151.9h2.1M207.8 152.6h.7M208.1 147v3.5M271.6 143.4l3.6-3.5v10.6h7M278.7 147l3.5 3.5M282.2 150.5l-3.5 3.5"/>
<path d="M76.2 164.6h6.3M77.3 165.3h4.2M78.3 166h2.1M79 166.7h.7M79.4 161.1v3.5M215.2 173.4h-109.4v111.2M7.1 199.9h98.7M215.2 189.3v67h33.5M10.6 208.7h3.5M12.3 208.7v3.5M90.3 219.3h6.4M91.4 220h4.2"/>
<path d="M93.5 212.2h3.5M97 215.8h-3.5v3.5M219.1 205.2h6.3M220.1 205.9h4.3M221.2 206.6h2.1M221.9 207.3h.7M222.2 201.6v3.6M231.1 212.2h3.5M7.1 236.9h98.7v1.8M92.4 220.7h2.1M93.1 221.4h.7M180.3 228.1h6.3"/>
<path d="M181.3 228.8h4.3M182.4 229.5h2.1M183.1 230.2h.7M183.4 224.6v3.5M229.3 236.9v3.6M269.9 236.9v3.6M31.7 259.9v3.5M65.3 252.8h3.5M65.3 256.3h3.5M65.3 259.9h3.5M105.8 247.5h109.4v8.8M226.1 240.5h6.4"/>
<path d="M227.2 241.2h4.2M228.2 241.9h2.2M229 242.6h.7M266.7 240.5h6.3M267.8 241.2h4.2M268.8 241.9h2.1M269.5 242.6h.7M28.6 263.4h6.3M29.6 264.1h4.3M30.7 264.8h2.1M31.4 265.5h.7M42.3 270.4h3.6"/>
<path d="M44.1 270.4v3.6M65.3 263.4h3.5M65.3 266.9h3.5M65.3 270.4h3.5M182 275.7h6.4M183.1 276.4h4.2M184.1 277.1h2.2M184.9 277.8h.7M185.2 272.2v3.5"/>
</g>
<g fill="#870000" stroke="#870000" stroke-width=".35">
<circle cx="42.3" cy="145.2" r=".53"/>
<circle cx="236.4" cy="210.5" r=".53"/>
<circle cx="27.3" cy="186.7" r=".53"/>
<circle cx="59.1" cy="186.7" r=".53"/>
<circle cx="90.8" cy="186.7" r=".53"/>
<circle cx="60.9" cy="211.3" r=".53"/>
<circle cx="34.4" cy="227.2" r=".53"/>
<circle cx="20.3" cy="209.6" r=".53"/>
</g>
<g fill="none" stroke="#a10000" stroke-width=".35">
<path d="M118.2 53.5h2.8M121 50.7v5.6M122.4 53.5h2.8M122.4 50.7v5.6M15.9 139.9v2.8M13.1 144.1h5.6M13.1 142.7h5.6M15.9 144.1v2.9M76.6 154.7h5.6M76.6 153.3h5.6M79.4 150.5v2.8M79.4 154.7v2.9"/>
<path d="M134.1 141.7l1.7 1-3.5 1.8 3.5 1.8-3.5 1.4 3.5 1.7-3.5 1.8 1.8 1.1M149.9 141.7l1.8 1-3.5 1.8 3.5 1.8-3.5 1.4 3.5 1.7-3.5 1.8 1.7 1.1M164 141.7l1.8 1-3.5 1.8 3.5 1.8-3.5 1.4 3.5 1.7-3.5 1.8 1.7 1.1M226.5 230.6h5.6M226.5 229.2h5.6M229.3 226.3v2.9M229.3 230.6v2.8M267.1 230.6h5.6M267.1 229.2h5.6M269.9 226.3v2.9M269.9 230.6v2.8M144.6 272.2l1.1-1.8 1.8 3.6 1.7-3.6 1.4 3.6 1.8-3.6 1.8 3.6 1-1.8"/>
<path d="M167.6 272.2l1-1.8 1.8 3.6 1.8-3.6 1.4 3.6 1.7-3.6 1.8 3.6 1.1-1.8"/>
</g>
<path d="M70.9 152.6l2.8 2.8M73.7 152.6l-2.8 2.8" fill="none" stroke="#3c3" stroke-width=".35"/>
<g fill="#c00">
<circle cx="52.9" cy="78.2" r=".88"/>
<circle cx="93.5" cy="42.9" r=".88"/>
<circle cx="93.5" cy="28.8" r=".88"/>
<circle cx="47.6" cy="25.3" r=".88"/>
<circle cx="49.4" cy="46.4" r=".88"/>
<circle cx="114.7" cy="35.8" r=".88"/>
<circle cx="349.3" cy="30.6" r=".88"/>
<circle cx="317.5" cy="39.4" r=".88"/>
<circle cx="333.4" cy="30.6" r=".88"/>
<circle cx="384.5" cy="30.6" r=".88"/>
<circle cx="384.5" cy="41.1" r=".88"/>
<circle cx="384.5" cy="88.8" r=".88"/>
<circle cx="349.3" cy="88.8" r=".88"/>
<circle cx="329.8" cy="88.8" r=".88"/>
<circle cx="384.5" cy="101.1" r=".88"/>
<circle cx="315.7" cy="95.8" r=".88"/>
<circle cx="314" cy="159.3" r=".88"/>
<circle cx="379.2" cy="215.8" r=".88"/>
<circle cx="379.2" cy="224.6" r=".88"/>
<circle cx="344" cy="215.8" r=".88"/>
<circle cx="382.8" cy="152.3" r=".88"/>
<circle cx="347.5" cy="152.3" r=".88"/>
<circle cx="328.1" cy="152.3" r=".88"/>
<circle cx="382.8" cy="161.1" r=".88"/>
<circle cx="328.1" cy="215.8" r=".88"/>
<circle cx="312.2" cy="222.8" r=".88"/>
<circle cx="213.4" cy="99.3" r=".88"/>
<circle cx="213.4" cy="90.5" r=".88"/>
<circle cx="213.4" cy="81.7" r=".88"/>
<circle cx="204.6" cy="42.9" r=".88"/>
<circle cx="176.4" cy="32.3" r=".88"/>
<circle cx="252.2" cy="34.1" r=".88"/>
<circle cx="276.9" cy="41.1" r=".88"/>
<circle cx="22.9" cy="136.4" r=".88"/>
<circle cx="79.4" cy="147" r=".88"/>
<circle cx="269.9" cy="215.8" r=".88"/>
<circle cx="162.3" cy="272.2" r=".88"/>
<circle cx="149.9" cy="136.4" r=".88"/>
<circle cx="134.1" cy="136.4" r=".88"/>
<circle cx="229.3" cy="221.1" r=".88"/>
<circle cx="37" cy="136.4" r=".88"/>
<circle cx="52.9" cy="64.1" r=".88"/>
<circle cx="40.6" cy="64.1" r=".88"/>
<circle cx="35.3" cy="92.3" r=".88"/>
</g>
<text font-size="4.6" fill="#00f" x="270.8" y="265.4">Sheet_1</text>
<g font-size="4.2">
<text x="120.6" y="45">GND</text>
<text x="200" y="52.1">GND</text>
<text x="272.3" y="50.3">GND</text>
<text x="37" y="59.8">+5V</text>
<text x="131.2" y="64.4">GND</text>
<text x="312.9" y="62.7">GND</text>
<text x="328.8" y="62.7">GND</text>
<text x="85.4" y="78.5">GND</text>
<text x="48.3" y="87.3">GND</text>
<text x="95.2" y="112.7">+5V</text>
<text x="208.8" y="113.8">GND</text>
<text x="23.6" y="117.3">GND</text>
<text x="311.1" y="119.1">GND</text>
<text x="325.3" y="119.1">GND</text>
<text x="219.4" y="149.1">GND</text>
<text x="11.3" y="159.7">GND</text>
<text x="23.6" y="159.7">GND</text>
<text x="203.6" y="156.5">GND</text>
<text x="74.8" y="170.3">GND</text>
<text x="309.4" y="182.6">GND</text>
<text x="323.5" y="182.6">GND</text>
<text x="8.8" y="208">+5V</text>
<text x="217.7" y="210.8">GND</text>
<text x="88.9" y="224.9">GND</text>
<text x="178.9" y="233.8">GND</text>
<text x="224.7" y="246.1">GND</text>
<text x="265.3" y="246.1">GND</text>
<text x="307.6" y="246.1">GND</text>
<text x="323.5" y="246.1">GND</text>
<text x="40.6" y="269.7">+5V</text>
<text x="27.2" y="270.1">GND</text>
<text x="180.6" y="281.7">GND</text>
</g>
<g font-size="4.2" fill="#00f">
<text x="276.1" y="139.9">Y</text>
<text x="279.3" y="157.6">X</text>
<text x="392.5" y="265.6">1.0</text>
<text x="310.9" y="275.2">Your Company</text>
<text x="304" y="283">2020-12-22</text>
</g>
<g font-size="3.9" fill="#00f">
<text x="34.1" y="13.7">nrst</text>
<text x="151.9" y="34.1">red_led</text>
<text x="226" y="35.8">blue_led</text>
<text x="299.7" y="41.1">m1</text>
<text x="397.4" y="42.9">batt</text>
<text x="94" y="51.7">ud+</text>
<text x="94" y="48.2">ud-</text>
<text x="19.9" y="65.7" transform="rotate(90 19.9 65.7)">d3/greenled</text>
<text x="120.5" y="61.3">txd0</text>
<text x="120.6" y="70.1">rxd0</text>
<text x="173.1" y="83.5">red_led</text>
<text x="253.6" y="83">red_led</text>
<text x="171.3" y="92.3">blue_led</text>
<text x="252.8" y="91.8">blue_led</text>
<text x="165.7" y="100.5">d3/greenled</text>
<text x="253.9" y="100.6">d3/greenled</text>
<text x="297.9" y="97.6">m2</text>
<text x="399.2" y="102.9">batt</text>
<text x="72.8" y="111.7">ud+ GND</text>
<text x="72.8" y="115.2">ud-</text>
<text x="51.7" y="133.6">1s</text>
<text x="236.1" y="134.6">3.3v</text>
<text x="114.4" y="138.1">3.3v</text>
<text x="178.9" y="141.6">nrst</text>
<text x="94" y="147.8">3.3v</text>
<text x="238.6" y="148.7">scl</text>
<text x="179.8" y="155.3">d3/greenled</text>
<text x="237.7" y="155.8">sda</text>
<text x="117.5" y="157.6">en</text>
<text x="134.8" y="159.2">nrst</text>
<text x="294.4" y="161.1">m3</text>
<text x="395.6" y="162.8">batt</text>
<text x="12" y="191.3">1s</text>
<text x="35.2" y="191.1">battsel</text>
<text x="73.8" y="191.1">2s</text>
<text x="120.7" y="194.5">nrst</text>
<text x="191" y="193.5">txd0</text>
<text x="191.2" y="197.1">rxd0</text>
<text x="118.3" y="198.1">ADC</text>
<text x="122.8" y="201.6">en</text>
<text x="191" y="201.6">scl</text>
<text x="114.4" y="204.6">red_led</text>
<text x="121.5" y="208.7">m2</text>
<text x="191" y="205.2">sda</text>
<text x="192.2" y="208.2">d3/greenled</text>
<text x="37" y="215.8">battsel</text>
<text x="80.1" y="214">batt</text>
<text x="121.5" y="215.8">m3</text>
<text x="121.5" y="212.2">m4</text>
<text x="191.1" y="211.8">blue_led</text>
<text x="191.2" y="214.7">m1</text>
<text x="119.7" y="219.3">3.3v</text>
<text x="216.7" y="217.5">3.3v</text>
<text x="280.9" y="216.5">3.3v</text>
<text x="294.4" y="224.6">m4</text>
<text x="393.9" y="226.3">batt</text>
<text x="16.6" y="231.6">batt</text>
<text x="221.5" y="230.4" transform="rotate(90 221.5 230.4)">2s</text>
<text x="51.2" y="254.7">txd0</text>
<text x="50.9" y="258.3">rxd0</text>
<text x="146.8" y="259.9">ADC</text>
<text x="38.3" y="264.7">d3/greenled</text>
<text x="129.5" y="266.9">batt</text>
<text x="51.9" y="272.1">nrst</text>
</g>
<g font-size="3.9" fill="#800">
<text x="250.5" y="260.9">TITLE:</text>
<text x="379.1" y="265.6">REV:</text>
<text x="287.4" y="275.1">Company:</text>
<text x="378.7" y="275.7">Sheet: 1/1</text>
<text x="287.4" y="282.8">Date:</text>
<text x="336.4" y="282.9">Drawn By: renga rider</text>
</g>
<g font-size="3.2" fill="#800">
<text x="41.6" y="6.7">1</text>
<text x="110.8" y="6.7">2</text>
<text x="179.9" y="6.7">3</text>
<text x="249.1" y="6.7">4</text>
<text x="318.2" y="6.7">5</text>
<text x="4.1" y="41.8">A</text>
<text x="405.9" y="41.8">A</text>
<text x="4.1" y="111">B</text>
<text x="405.9" y="111">B</text>
<text x="4.1" y="180.1">C</text>
<text x="405.9" y="180.1">C</text>
<text x="4.1" y="249.3">D</text>
<text x="405.9" y="249.3">D</text>
<text x="41.6" y="287.5">1</text>
<text x="110.8" y="287.5">2</text>
<text x="179.9" y="287.5">3</text>
<text x="249.1" y="287.5">4</text>
<text x="318.2" y="287.5">5</text>
</g>
<g font-size="3.2" fill="#000080">
<text x="181.1" y="15">LED7</text>
<text x="255.1" y="16.4">LED-0805_B</text>
<text x="255.1" y="13.3">LED6</text>
<text x="391.2" y="15.4">motor1</text>
<text x="391.2" y="12.2">J1</text>
<text x="34.9" y="22.4">12k</text>
<text x="34.9" y="19.2">R5</text>
<text x="181.1" y="18.2">LED-0805_R</text>
<text x="10.1" y="29.6">BC847</text>
<text x="15.5" y="26.4">Q5</text>
<text x="98.4" y="24.6">C4</text>
<text x="103.7" y="24.9">22pF</text>
<text x="179.3" y="35.8">LED-0805_R</text>
<text x="179.3" y="32.6">LED8</text>
<text x="255.1" y="34.1">LED-0805_B</text>
<text x="255.1" y="30.9">LED5</text>
<text x="371.8" y="33.4">D1</text>
<text x="34.9" y="40.4">R6</text>
<text x="96.8" y="37">X1</text>
<text x="102.4" y="37">12MHz</text>
<text x="336.9" y="40.5">Q1</text>
<text x="357.8" y="37">1N5819(SS14)</text>
<text x="10.1" y="44.6">BC847</text>
<text x="15.5" y="47.7">Q6</text>
<text x="34.9" y="43.6">12k</text>
<text x="320" y="47.5">R1</text>
<text x="336.9" y="43.7">SI2302</text>
<text x="102.1" y="49.3">22pF C5</text>
<text x="119.6" y="49.6">0.01uF C1</text>
<text x="320" y="50.8">1k</text>
<text x="345.4" y="52.8">D5 IN5819</text>
<text x="96.7" y="58.1">R7</text>
<text x="102" y="57.7">470</text>
<text x="62" y="71.3">CH340G</text>
<text x="96.7" y="66.9">R8</text>
<text x="102" y="66.5">470</text>
<text x="195.2" y="71.3">LED1</text>
<text x="389.4" y="71.8">motor2</text>
<text x="389.4" y="68.7">J2</text>
<text x="40.6" y="75.4">10uF</text>
<text x="40.6" y="72.3">C3</text>
<text x="56.4" y="75.4">100nF</text>
<text x="56.4" y="72.3">C2</text>
<text x="70.3" y="74.5">U2</text>
<text x="195.2" y="74.6">5050QRC</text>
<text x="228.6" y="77.6">LED-0805_R</text>
<text x="228.7" y="81.1">LED2</text>
<text x="228.7" y="86.4">LED-0805_B</text>
<text x="228.7" y="89.9">LED3</text>
<text x="228.5" y="95.2">LED-0805_G</text>
<text x="356.7" y="95.2">1N5819(SS14)</text>
<text x="372" y="91.6">D2</text>
<text x="64.5" y="100.4">Micro USB 5P_c21377</text>
<text x="66.3" y="97">USB1</text>
<text x="228.7" y="98.7">LED4</text>
<text x="333.4" y="100.1">SI2302</text>
<text x="333.4" y="97">Q2</text>
<text x="318.2" y="107.2">1k</text>
<text x="318.2" y="104">R2</text>
<text x="345.4" y="112.8">D6 IN5819</text>
<text x="197.5" y="132">SW1</text>
<text x="218.5" y="130.4">MPU6050</text>
<text x="9.9" y="135.7">4.7uF</text>
<text x="197.5" y="135.1">reset</text>
<text x="222.8" y="134">U12</text>
<text x="391.3" y="135.3">motor3</text>
<text x="391.3" y="132.1">J3</text>
<text x="10.2" y="139.2">C6</text>
<text x="40.8" y="142.8">MIC5504-3.3YM5-TR</text>
<text x="52.6" y="139.1">U5</text>
<text x="136.5" y="148.1">R11</text>
<text x="152.4" y="148.1">R12</text>
<text x="166.5" y="148.1">R13</text>
<text x="82.9" y="155.2">C7</text>
<text x="136.5" y="151.3">10k</text>
<text x="152.4" y="151.3">10k</text>
<text x="166.5" y="151.3">10k</text>
<text x="368.5" y="155.2">D3</text>
<text x="82.9" y="158.3">10uF</text>
<text x="331.6" y="160.5">Q3</text>
<text x="348" y="158.7">1N5819(SS14)</text>
<text x="316.4" y="167.5">R3</text>
<text x="331.6" y="163.6">SI2302</text>
<text x="316.4" y="170.7">1k</text>
<text x="343.6" y="176.3">D7 IN5819</text>
<text x="25.8" y="184.7">5017</text>
<text x="25.8" y="181.5">U7</text>
<text x="57.5" y="184.7">5017</text>
<text x="57.5" y="181.5">U8</text>
<text x="89.3" y="184.7">5017</text>
<text x="89.3" y="181.5">U9</text>
<text x="156.6" y="184.3">U1</text>
<text x="149.9" y="187.5">ESP-12F(ESP8266MOD)</text>
<text x="389.5" y="195.6">J4</text>
<text x="389.5" y="198.8">motor4</text>
<text x="27.9" y="209.8">U3</text>
<text x="59.3" y="209.4">5017</text>
<text x="59.3" y="206.2">U10</text>
<text x="96.2" y="207.6">batt</text>
<text x="96.2" y="204.5">H1</text>
<text x="233.2" y="208">AMS1117-3.3_C426566</text>
<text x="246.5" y="204.4">U6</text>
<text x="368.5" y="218.7">D4</text>
<text x="32.8" y="225.2">5017</text>
<text x="32.8" y="222">U11</text>
<text x="331.6" y="227.1">SI2302</text>
<text x="331.6" y="224">Q4</text>
<text x="346.2" y="222.2">1N5819(SS14)</text>
<text x="232.8" y="231">C9</text>
<text x="273.4" y="231">C8</text>
<text x="314.7" y="231">R4</text>
<text x="232.8" y="234.2">1uF</text>
<text x="273.4" y="234.2">10uF</text>
<text x="314.7" y="234.2">1k</text>
<text x="340.1" y="238.1">D8 IN5819</text>
<text x="68" y="245.1">H2</text>
<text x="68" y="248.2">program</text>
<text x="147.8" y="269.4">100k</text>
<text x="147.8" y="266.2">R9</text>
<text x="169.8" y="269.4">10k</text>
<text x="169.8" y="266.2">R10</text>
</g>
<g font-size="3.2">
<text x="392.3" y="21">-</text>
<text x="392.3" y="24.6">+</text>
<text x="74.3" y="65.5">GND</text>
<text x="83.1" y="63.7">1</text>
<text x="390.5" y="77.5">-</text>
<text x="390.5" y="81">+</text>
<text x="392.3" y="141">-</text>
<text x="392.3" y="144.5">+</text>
<text x="38.4" y="150.1">2</text>
<text x="41.9" y="151.9">GND</text>
<text x="166.2" y="197.8">RXD0</text>
<text x="178.3" y="196">15</text>
<text x="390.5" y="204.5">-</text>
<text x="390.5" y="208">+</text>
<text x="98.8" y="213.3">+</text>
<text x="232.4" y="211.9">1</text>
<text x="235.9" y="213.6">ADJ/GND</text>
<text x="98.8" y="216.8">-</text>
<text x="70.6" y="253.9">1</text>
<text x="70.6" y="257.4">2</text>
<text x="70.6" y="260.9">3</text>
<text x="70.6" y="264.4">4</text>
<text x="70.6" y="268">5</text>
<text x="70.6" y="271.5">6</text>
</g>
<g font-size="3.2" fill="#00f">
<text x="59.5" y="39">9</text>
<text x="63" y="40.8">CTS#</text>
<text x="76.9" y="40.8">XO</text>
<text x="83.1" y="39">8</text>
<text x="57.5" y="42.5">10</text>
<text x="57.5" y="46.1">11</text>
<text x="63" y="44.3">DSR#</text>
<text x="63" y="47.8">RI</text>
<text x="75.4" y="47.8">UD-</text>
<text x="78.1" y="44.3">XI</text>
<text x="83.1" y="46.1">6</text>
<text x="83.1" y="42.5">7</text>
<text x="352.5" y="46.1">1</text>
<text x="357" y="47.5">1</text>
<text x="374.8" y="47.5">2</text>
<text x="379.2" y="46.1">2</text>
<text x="57.5" y="49.6">12</text>
<text x="57.5" y="53.1">13</text>
<text x="63" y="51.4">DCD# UD+</text>
<text x="83.1" y="53.1">4</text>
<text x="83.1" y="49.6">5</text>
<text x="57.5" y="56.7">14</text>
<text x="63" y="54.9">DTR#</text>
<text x="63" y="58.4">RTS#</text>
<text x="74.8" y="58.4">RXD</text>
<text x="77.4" y="54.9">V3</text>
<text x="83.1" y="56.7">3</text>
<text x="57.5" y="60.2">15</text>
<text x="63" y="61.9">R232</text>
<text x="75" y="61.9">TXD</text>
<text x="83.1" y="60.2">2</text>
<text x="43.7" y="97.6" transform="rotate(-90 43.7 97.6)">0</text>
<text x="45.2" y="102.1" transform="rotate(-90 45.2 102.1)">0</text>
<text x="50.2" y="103.9">GND</text>
<text x="53.7" y="107.5">ID</text>
<text x="60" y="106">4</text>
<text x="60" y="102.5">5</text>
<text x="352.5" y="106">1</text>
<text x="357" y="107.5">1</text>
<text x="374.8" y="107.5">2</text>
<text x="379.2" y="106">2</text>
<text x="52.5" y="111">D+</text>
<text x="60" y="113.1">2</text>
<text x="60" y="109.6">3</text>
<text x="45.2" y="119.8" transform="rotate(-90 45.2 119.8)">0</text>
<text x="48.7" y="118">VBUS</text>
<text x="53.6" y="114.5">D-</text>
<text x="60" y="116.6">1</text>
<text x="43.7" y="124.3" transform="rotate(-90 43.7 124.3)">0</text>
<text x="253.7" y="132.5">1</text>
<text x="258.2" y="133.9">+5V</text>
<text x="195.5" y="139.6">1</text>
<text x="204.6" y="139.6">2</text>
<text x="253.7" y="139.6">2</text>
<text x="258.2" y="141">GND</text>
<text x="38.4" y="146.6">1</text>
<text x="41.9" y="148.4">VIN</text>
<text x="58.5" y="148.4">VOUT</text>
<text x="69" y="146.6">5</text>
<text x="253.7" y="146.6">3</text>
<text x="258.2" y="148">SCL</text>
<text x="38.4" y="153.7">3</text>
<text x="41.9" y="155.4">EN</text>
<text x="62.9" y="155.4">NC</text>
<text x="69" y="153.7">4</text>
<text x="253.7" y="153.7">4</text>
<text x="258.2" y="155.1">SDA</text>
<text x="253.7" y="160.7">5</text>
<text x="253.7" y="167.8">6</text>
<text x="258.2" y="162.1">XDA</text>
<text x="258.2" y="169.2">XCL</text>
<text x="350.8" y="169.5">1</text>
<text x="355.2" y="171">1</text>
<text x="373" y="171">2</text>
<text x="377.5" y="169.5">2</text>
<text x="253.7" y="174.8">7</text>
<text x="258.2" y="176.2">ADO</text>
<text x="253.7" y="181.9">8</text>
<text x="258.2" y="183.3">INT</text>
<text x="24.3" y="188.9">1</text>
<text x="27.8" y="190.7">1s</text>
<text x="56" y="188.9">1</text>
<text x="59.5" y="190.7">bat</text>
<text x="87.8" y="188.9">1</text>
<text x="91.3" y="190.7">2s</text>
<text x="137.2" y="192.5">1</text>
<text x="137.2" y="196">2</text>
<text x="142.4" y="194.2">RST</text>
<text x="142.4" y="197.8">ADC</text>
<text x="166.5" y="194.2">TXD0</text>
<text x="178.3" y="192.5">16</text>
<text x="137.2" y="199.5">3</text>
<text x="137.2" y="203.1">4</text>
<text x="142.4" y="201.3">EN(CH-PD)</text>
<text x="169.2" y="201.3">IO5</text>
<text x="178.3" y="203.1">13</text>
<text x="178.3" y="199.5">14</text>
<text x="137.2" y="206.6">5</text>
<text x="142.4" y="204.8">GPIO16</text>
<text x="142.4" y="208.4">GPIO14</text>
<text x="169.2" y="208.4">IO0</text>
<text x="169.2" y="204.8">IO4</text>
<text x="178.3" y="206.6">12</text>
<text x="17.2" y="211.9">1</text>
<text x="20.7" y="213.6">5v 5017</text>
<text x="57.8" y="213.6">1</text>
<text x="61.3" y="215.4">cen</text>
<text x="137.2" y="210.1">6</text>
<text x="137.2" y="213.6">7</text>
<text x="142.4" y="211.9">GPIO12</text>
<text x="142.4" y="215.4">GPIO13</text>
<text x="167.2" y="215.4">IO15</text>
<text x="169.2" y="211.9">IO2</text>
<text x="178.3" y="213.6">10</text>
<text x="178.3" y="210.1">11</text>
<text x="232.4" y="215.4">2</text>
<text x="263" y="215.4">4</text>
<text x="167.8" y="218.9">GND</text>
<text x="178.3" y="217.2">9</text>
<text x="232.4" y="218.9">3</text>
<text x="235.9" y="217.2">VOUT</text>
<text x="235.9" y="220.7">VIN</text>
<text x="252.6" y="217.2">VOUT</text>
<text x="151.3" y="226.8" transform="rotate(-90 151.3 226.8)">CS0</text>
<text x="154.9" y="226.8" transform="rotate(-90 154.9 226.8)">MISO</text>
<text x="158.4" y="226.8" transform="rotate(-90 158.4 226.8)">IO9</text>
<text x="161.9" y="226.8" transform="rotate(-90 161.9 226.8)">IO10</text>
<text x="165.5" y="226.8" transform="rotate(-90 165.5 226.8)">MOSI</text>
<text x="169" y="226.8" transform="rotate(-90 169 226.8)">SCLK</text>
<text x="31.3" y="229.5">1</text>
<text x="34.8" y="231.3">bt</text>
<text x="347.2" y="231.3">1</text>
<text x="351.7" y="232.7">1</text>
<text x="369.5" y="232.7">2</text>
<text x="373.9" y="231.3">2</text>
<text x="149.6" y="234.1" transform="rotate(-90 149.6 234.1)">17</text>
<text x="153.1" y="234.1" transform="rotate(-90 153.1 234.1)">18</text>
<text x="156.6" y="234.1" transform="rotate(-90 156.6 234.1)">19</text>
<text x="160.2" y="234.1" transform="rotate(-90 160.2 234.1)">20</text>
<text x="163.7" y="234.1" transform="rotate(-90 163.7 234.1)">21</text>
<text x="167.2" y="234.1" transform="rotate(-90 167.2 234.1)">22</text>
</g>
<g font-size="3.2" fill="#f00">
<text x="57.5" y="63.7">16</text>
<text x="63" y="65.5">VCC</text>
<text x="137.2" y="217.2">8</text>
<text x="142.4" y="218.9">VCC</text>
</g>
<g font-size="2.5" fill="#00f">
<text x="269.5" y="178.7">MPU-6050</text>
<text x="273.4" y="181.2">Module</text>
</g>
<g font-size="1.4" fill="#238d23">
<text x="328.4" y="39.4">G</text>
<text x="332.7" y="36.2">D</text>
<text x="332.7" y="43.6">S</text>
<text x="324.9" y="95.8">G</text>
<text x="329.1" y="92.6">D</text>
<text x="329.1" y="100">S</text>
<text x="323.1" y="159.3">G</text>
<text x="327.4" y="156.1">D</text>
<text x="327.4" y="163.5">S</text>
<text x="327.4" y="219.6">D</text>
<text x="323.1" y="222.8">G</text>
<text x="327.4" y="227">S</text>
</g>
</svg>
